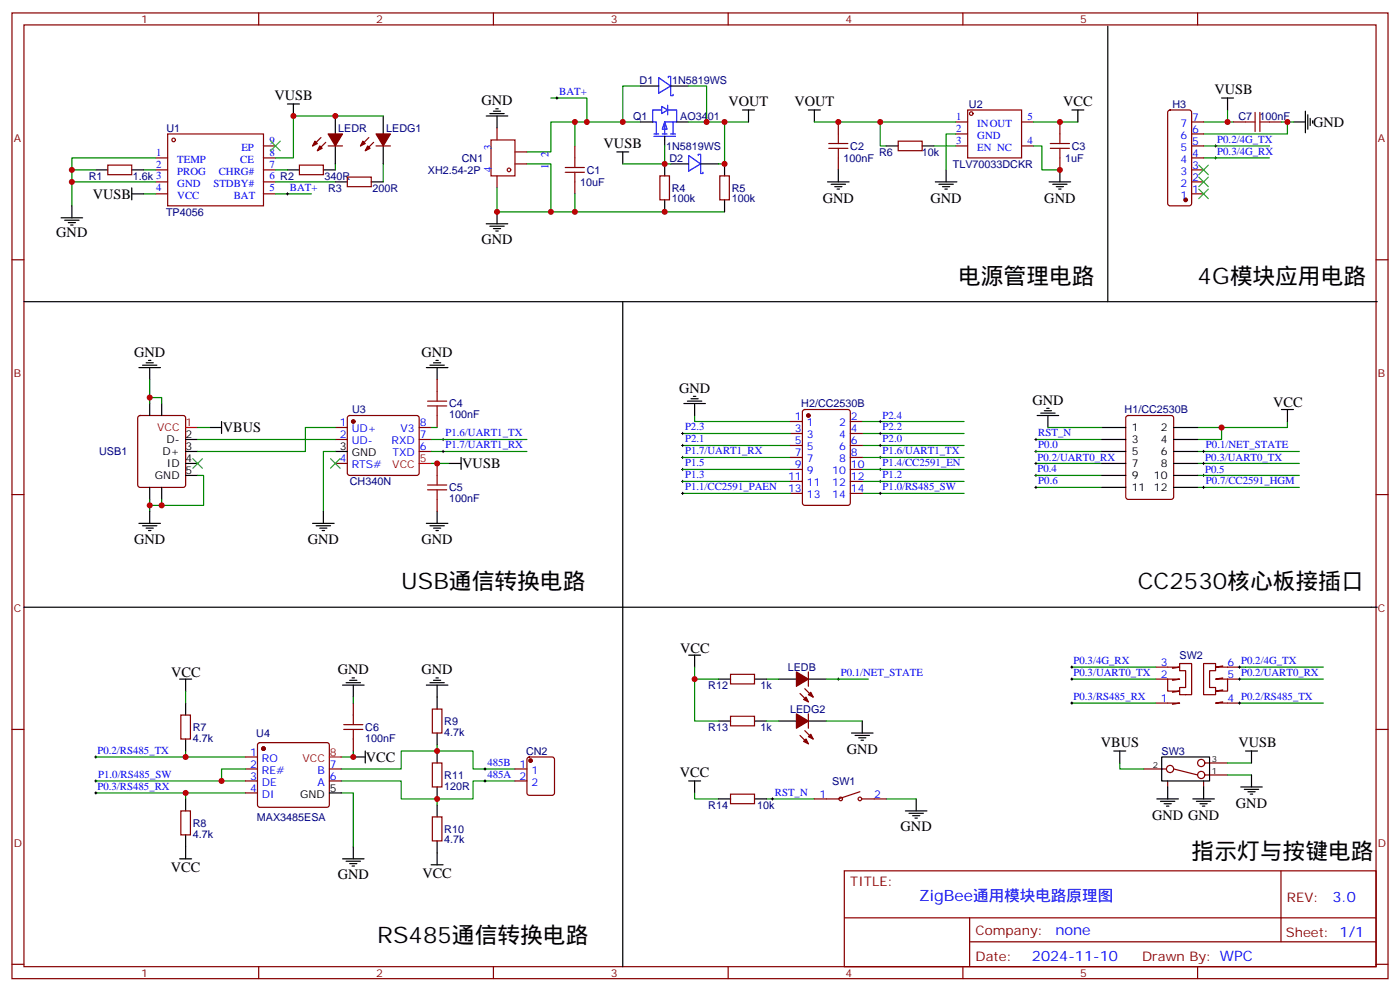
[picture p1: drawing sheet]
<svg xmlns="http://www.w3.org/2000/svg" width="412mm" height="292mm" viewBox="0 0 412 292" stroke-linecap="round" stroke-linejoin="round" font-family="sans-serif">
<g fill="none" stroke="#870000" stroke-width=".35">
<path d="M3.5 3.8h405.4v284.3h-405.4zM7.1 7.3h398.2v277.3h-398.2zM76.2 3.8v3.5M145.3 3.8v3.5M214.5 3.8v3.5M283.6 3.8v3.5M352.8 3.8v3.5M146.4 37.7v3.5M246.9 35.9v3.5M281.5 35.9h3.5M281.5 39.4h3.5M300.9 35.9h3.5"/>
<path d="M312.2 35.9v3.5M344.2 32.6l.5-.2h5.6l.7 .4v27.1l-.2 .5-.5 .2h-5.6l-.5-.2-.2-.5v-26.8zM351 35.9h3.5M351 39.4h3.5M363.4 35.9h3.5M373.9 35.9h3.6M31.7 48.6h7.1v2.8h-7.1zM45.9 57.1h3.5M45.9 53.6h3.5M45.9 50h3.5M45.9 46.5h3.5M77.6 57.1h3.5"/>
<path d="M77.6 53.6h3.5M77.6 50h3.5M77.6 46.5h3.5M77.6 43h3.5M88.2 48.6h7v2.8h-7zM94.5 40.5l-2.4 2.5M96 41.9l-2.5 2.5M96.7 43h4.2M102.3 52.1h7.1v2.9h-7.1zM108.7 40.5l-2.5 2.5M110.1 41.9l-2.5 2.5M110.8 43h4.2"/>
<path d="M146.4 51.8v3.5M151.7 48.3h3.5M151.7 44.7h3.5M169.3 43v3.5M169.3 53.6v3.5M194.4 51.8h2.8v7h-2.8zM212 51.8h2.8v7h-2.8zM246.9 46.5v3.5M264.6 41.6h7v2.8h-7zM281.5 43h3.5M300.9 43h3.5M312.2 46.5v3.5"/>
<path d="M351 57.1h3.5M351 53.6h3.5M351 50h3.5M351 46.5h3.5M351 43h3.5M3.5 76.5h3.6M405.3 76.5h3.6M128.8 111.8v3.5M40.8 122.5l.5-.2h12.7l.6 .5 .1 20-.5 .7h-12.9l-.7-.5v-20zM98.8 125.9h3.5M98.8 129.4h3.5M98.8 136.5h3.5"/>
<path d="M102.5 122.5l.5-.2h19.8l.5 .2 .2 .5v16.3l-.3 .5-.4 .2h-19.8l-.5-.3-.2-.4v-16.3zM123.5 125.9h3.5M123.5 129.4h3.5M123.5 132.9h3.5M128.8 122.3v3.6M128.8 136.5v3.5M232.8 124.1h3.6M232.8 127.6h3.6M232.8 131.2h3.6M232.8 138.2h3.6M232.8 134.7h3.6M236.6 120.8l.5-.2h12.7l.6 .4 .1 27.1-.5 .6-12.9 .1-.7-.5v-27z"/>
<path d="M250.5 124.1h3.5M250.5 127.6h3.5M250.5 131.2h3.5M250.5 138.2h3.5M250.5 134.7h3.5M331.8 122.5l.5-.2h12.7l.7 .5v23.5l-.4 .7h-13l-.6-.4-.1-23.6zM3.5 145.6h3.6M128.8 147v3.6M232.8 145.3h3.6M232.8 141.7h3.6M250.5 145.3h3.5M250.5 141.7h3.5"/>
<path d="M405.3 145.6h3.6M215.2 198.5h7v2.9h-7zM238.1 197.8v4.3M340.4 196.4h7.1l-2.1 .4M340.4 200h3.6M344 200v3.5h3.5l-2.1 .3M344 200h3.5l-2.1 .3M347.5 195.4h3.5v9.1h-3.5v-2.1h1.7v-4.9h-1.7zM354.5 195.4h3.6v2.1h-1.8v4.9h1.8v2.1h-3.6zM360.2 196.1l-2.1 .3h7M360.2 199.6l-2.1 .4h3.5M361.6 200v3.5h-3.5l2.1-.4"/>
<path d="M361.6 200h3.5M3.5 214.8h3.6M53.3 210.5h2.8v7.1h-2.8zM76.1 218.9l.5-.2h19.7l.5 .2 .2 .5v17.6l-.2 .5-.5 .2h-19.7l-.5-.2-.3-.5v-17.6zM104.1 207v3.5M104.1 217.6v3.5M127.4 208.8h2.8v7h-2.8zM215.2 210.9h7v2.8h-7zM235.7 204.2l2.4 2.5M235.7 216.5l2.4 2.5M237.1 202.8l2.4 2.4M237.1 215.1l2.4 2.5"/>
<path d="M238.1 210.2v4.2M340.4 207h7.1l-2.1 .4M360.2 206.7l-2.1 .3h7M405.3 214.8h3.6M53.3 238.8h2.8v7h-2.8zM72.3 222.9h3.5M72.3 226.4h3.5M72.3 229.9h3.5M72.3 233.5h3.5M97 226.4h3.5M97 229.9h3.5M127.4 224.6h2.8v7.1h-2.8z"/>
<path d="M151.7 226.4h3.5M151.7 229.9h3.5M155.5 223.1l.4-.2h6.7l.5 .2 .2 .5v9.9l-.2 .5-.5 .2h-6.7l-.5-.3-.2-.4v-9.9zM215.2 233.8h7v2.8h-7zM253.3 233.1l-6.4 2.1h-7M254 235.2h7.1M336.9 226.4h6.7M344 229.9v1.8M345.7 226.4l7.1 1.8M354.5 229.9v1.8M354.9 228.2h6.7M354.9 224.6h6.7"/>
<path d="M127.4 240.5h2.8v7.1h-2.8zM248.7 256.4h156.6v28.2h-156.6zM377.3 256.4v20.9M248.7 270.2h156.5M285.6 277.3h119.6M285.6 270.2v14.2M3.5 283.9h3.6M76.2 284.6v3.5M145.3 284.6v3.5M214.5 284.6v3.5M283.6 284.6v3.5M352.8 284.6v3.5"/>
<path d="M405.3 283.9h3.6"/>
<circle cx="247.6" cy="235.2" r=".53"/>
<circle cx="253.3" cy="235.2" r=".53"/>
<circle cx="344.7" cy="226.4" r="1.06"/>
<circle cx="353.8" cy="224.6" r="1.06"/>
<circle cx="353.8" cy="228.2" r="1.06"/>
</g>
<g fill="none" stroke="#000" stroke-width=".35">
<path d="M326.3 7.7v81.1M84.7 30.6h3.5M86.4 30.6v3.5M98.8 34.1v5.3M112.9 34.1v5.3M143.2 34.1h6.4M144.3 33.4h4.2M145.3 32.7h2.2M146 32h.8M146.4 34.1v3.6M188.7 35.9h3.6M188.7 25.3h5.3"/>
<path d="M197.6 25.3h5.2M199.3 35.9h3.5M218.7 32.4h3.5M220.5 32.4v3.5M238.1 32.4h3.6M239.9 32.4v3.5M315.7 32.4h3.6M317.5 32.4v3.5M359.8 28.9h3.6M361.6 28.9v3.5M381 35.9h3.5M384.5 32.7v6.4"/>
<path d="M385.2 33.8v4.2M385.9 34.9v2.1M386.6 35.6v.7M28.2 50h3.5M38.8 50h3.5M38.8 57.1h3.5M38.8 55.3v3.5M84.7 50h3.5M95.2 50h3.6M98.8 53.6h3.5M98.8 43v5.3M109.4 53.6h3.5"/>
<path d="M112.9 43v5.3M181.7 44.7h3.5M183.4 44.7v3.6M195.8 40.1v2.9M195.8 48.3v3.5M195.8 58.8v3.6M197.6 48.3h5.2M206.4 48.3h5.3M213.4 48.3v3.5M213.4 58.8v3.6M243.8 53.6h6.3M244.8 54.3h4.3"/>
<path d="M245.9 55h2.1M246.6 55.7h.7M246.9 50v3.6M261.1 43h3.5M271.6 43h3.6M275.5 53.6h6.4M276.6 54.3h4.2M277.6 55h2.2M278.3 55.7h.7M278.7 50v3.6M309 53.6h6.4M310.1 54.3h4.2"/>
<path d="M311.1 55h2.2M311.9 55.7h.7M312.2 50v3.6M18 64.1h6.3M19 64.8h4.3M20.1 65.5h2.1M20.8 66.3h.7M21.2 60.6v3.5M143.2 65.9h6.4M144.3 66.6h4.2M145.3 67.3h2.2M146 68h.8"/>
<path d="M146.4 62.4v3.5M7.1 88.8h398.6M183.4 88.8v195.8M40.9 108.2h6.4M42 107.5h4.2M43 106.8h2.2M43.7 106.1h.7M44.1 108.2v3.6M44.1 118.8v3.5M47.6 118.8v3.5M125.6 108.2h6.3M126.6 107.5h4.3"/>
<path d="M127.7 106.8h2.1M128.4 106.1h.7M128.8 108.2v3.6M201.4 118.8h6.4M202.5 118.1h4.2M203.6 117.4h2.1M204.3 116.7h.7M204.6 118.8v3.5M54.7 129.4h3.5M54.7 132.9h3.5M54.7 136.5h3.5M54.7 140h3.5"/>
<path d="M61.7 125.9h3.6M65.3 124.1v3.5M98.8 132.9h3.5M132.3 136.5h3.5M135.8 134.7v3.5M305.5 122.3h6.4M306.6 121.6h4.2M307.6 120.9h2.1M308.3 120.2h.7M308.7 122.3v3.6M324.6 125.9h7M324.6 129.4h7"/>
<path d="M324.6 132.9h7M324.6 136.5h7M324.6 140h7M345.7 125.9h7.1M345.7 129.4h7.1M345.7 132.9h7.1M345.7 136.5h7.1M345.7 140h7.1M377.5 120.6h3.5M379.2 120.6v3.5M40.9 154.1h6.4M42 154.8h4.2"/>
<path d="M43 155.5h2.2M43.7 156.2h.7M44.1 143.5v3.5M44.1 150.6v3.5M47.6 143.5v3.5M92.1 154.1h6.3M93.1 154.8h4.3M94.2 155.5h2.1M94.9 156.2h.7M95.2 150.6v3.5M125.6 154.1h6.3M126.6 154.8h4.3"/>
<path d="M127.7 155.5h2.1M128.4 156.2h.7M128.8 150.6v3.5M324.6 143.5h7M345.7 143.5h7.1M7.1 178.8h398.6M52.9 200h3.5M54.7 200v3.5M103.7 199.6h.7M128.4 199.6h.7M202.8 192.9h3.6M204.6 192.9v3.5"/>
<path d="M211.7 200h3.5M222.2 200h3.6M229.3 200h5.3M238.1 200h5.3M54.7 207v3.5M54.7 217.6v3.5M100.9 201.7h6.3M102 201h4.2M103 200.3h2.1M104.1 201.7v3.5M125.6 201.7h6.3M126.6 201h4.3"/>
<path d="M127.7 200.3h2.1M128.8 201.7v7.1M128.8 215.8v3.6M211.7 212.3h3.5M222.2 212.3h3.6M229.3 212.3h5.3M238.1 212.3h5.3M250.8 215.8h6.4M251.9 216.5h4.2M252.9 217.2h2.2M253.6 217.9h.8M254 212.3v3.5"/>
<path d="M54.7 235.2v3.6M97 233.5h3.5M104.1 222.9h3.5M107.6 221.1v3.5M128.8 221.1v3.5M128.8 231.7v3.5M128.8 237v3.5M202.8 229.9h3.6M204.6 229.9v3.6M211.7 235.2h3.5M222.2 235.2h3.6M266.7 238.8h6.3"/>
<path d="M267.8 239.5h4.2M269.9 235.2v3.6M328.1 221.1h3.5M329.8 221.1v3.5M340.8 235.2h6.3M341.8 235.9h4.3M342.2 222.9h14.1v7h-14.1zM342.9 236.6h2.1M343.6 237.3h.7M344 231.7v3.5M351.4 235.2h6.3M352.4 235.9h4.3"/>
<path d="M353.5 236.6h2.1M354.2 237.3h.7M354.5 231.7v3.5M365.5 231.7h6.3M366.5 232.4h4.3M366.9 221.1h3.5M367.6 233.1h2.1M368.3 233.8h.7M368.7 221.1v3.5M368.7 228.2v3.5M52.9 252.9h3.5M54.7 245.8v7.1"/>
<path d="M100.9 252.9h6.3M102 253.6h4.2M103 254.3h2.1M103.7 255h.7M104.1 249.3v3.6M127 254.6h3.5M128.8 247.6v7M268.8 240.2h2.1M269.5 240.9h.7"/>
</g>
<g fill="none" stroke="#008700" stroke-width=".35">
<path d="M112.9 34.1h-26.5v12.4h-5.3M162.3 28.9h10.6v7M169.3 35.9v7.1M188.7 35.9h-26.4v8.8h-7.1M188.7 25.3h-5.3v10.6M202.8 25.3h5.3v10.6M202.8 35.9h17.7M213.4 35.9v12.4h-1.7M239.9 35.9h41.6M259.3 35.9v7.1h1.8M281.5 39.4h-2.8v10.6M304.4 35.9h13.1"/>
<path d="M354.5 35.9h8.9M361.6 32.4v3.5M377.5 35.9h3.5M379.2 35.9v3.5h-24.7M21.2 53.6h24.7M21.2 50h7M42.3 50h3.6M42.3 57.1h3.6M45.9 46.5h-24.7v14.1M81.1 53.6h17.7M81.1 50h3.6M81.1 57.1h10.6"/>
<path d="M98.8 48.3v1.7M112.9 48.3v5.3M146.4 55.3v7.1h15.9M155.2 48.3h7.1v14.1h51.1M169.3 57.1v5.3M183.4 48.3h14.2M195.8 43v5.3M275.2 43h6.3M304.4 43h2.5v7h5.3M354.5 43h19.4M354.5 46.5h19.4M44.1 117.1h3.5v1.7"/>
<path d="M44.1 111.8v7M58.2 140h1.8v8.8h-12.4M58.2 129.4h40.6M58.2 125.9h3.5M98.8 125.9h-8.8v7h-31.8M98.8 132.9h-3.6v17.7M127 136.5h5.3M127 132.9h28.2M127 129.4h28.2M127 125.9h1.8M201.1 131.2h31.7M201.1 134.7h31.7"/>
<path d="M201.1 138.2h31.7M201.1 127.6h31.7M204.6 122.3v1.8h28.2M254 131.2h30M254 134.7h30M254 138.2h30M254 127.6h30M254 124.1h30M305.2 140h19.4M305.2 136.5h19.4M305.2 132.9h19.4M305.2 129.4h19.4"/>
<path d="M308.7 125.9h15.9M352.8 140h30M352.8 136.5h30M352.8 132.9h30M359.8 125.9v3.5h-7M379.2 124.1v1.8h-26.4M44.1 147v3.6M47.6 147v1.8h-3.5M201.1 141.7h31.7M201.1 145.3h31.7M254 141.7h30M254 145.3h30"/>
<path d="M305.2 143.5h19.4M352.8 143.5h30M204.6 196.4v15.9h7.1M204.6 200h7.1M225.8 200h3.5M243.4 200h12.4M315.7 200h24.7M315.7 196.4h24.7M365.1 200h24.7M365.1 196.4h24.7M54.7 203.5v3.5M104.1 205.2v1.8"/>
<path d="M128.8 219.4v1.7M225.8 212.3h3.5M243.4 212.3h10.6M315.7 207h24.7M365.1 207h24.7M28.2 233.5h26.5M28.2 229.9h44.1M54.7 221.1v1.8h-26.5M54.7 222.9h17.6M72.3 233.5h-17.6v1.7M72.3 226.4h-7v3.5M100.5 229.9h17.7v5.3h21.1v-5.3h12.4"/>
<path d="M100.5 226.4h17.7v-5.3h21.1v5.3h12.4M100.5 233.5h3.6v15.8M104.1 221.1v1.8h-3.6M128.8 235.2v1.8M204.6 233.5v1.7h7.1M225.8 235.2h14.1M261.1 235.2h8.8M329.8 224.6v1.8h7.1M361.6 228.2h7.1M361.6 224.6h7.1"/>
</g>
<g fill="none" stroke="#000" stroke-width=".29">
<path d="M163.7 28.9h.7M164 28.5v.7M84.3 57.1h.7M84.7 56.7v.7M357.7 43h.7M357.7 46.5h.7M358.1 42.6v.7M358.1 46.1v.7M130.2 132.9h.7M130.2 129.4h.7M130.5 129v.8M130.5 132.6v.7"/>
<path d="M200.7 138.2h.7M200.7 134.7h.7M200.7 131.2h.7M200.7 127.6h.7M201.1 127.3v.7M201.1 130.8v.7M201.1 134.3v.7M201.1 137.9v.7M258.9 138.2h.7M258.9 134.7h.7M258.9 131.2h.7M258.9 127.6h.7"/>
<path d="M258.9 124.1h.7M259.3 123.8v.7M259.3 127.3v.7M259.3 130.8v.7M259.3 134.3v.7M259.3 137.9v.7M304.8 132.9h.7M304.8 140h.7M304.8 129.4h.7M304.8 136.5h.7M305.2 129v.8M305.2 132.6v.7"/>
<path d="M305.2 136.1v.7M305.2 139.6v.7M354.2 132.9h.7M354.2 140h.7M354.2 136.5h.7M354.5 132.6v.7M354.5 136.1v.7M354.5 139.6v.7M200.7 141.7h.7M200.7 145.3h.7M201.1 141.4v.7M201.1 144.9v.7"/>
<path d="M258.9 141.7h.7M258.9 145.3h.7M259.3 141.4v.7M259.3 144.9v.7M304.8 143.5h.7M305.2 143.2v.7M354.2 143.5h.7M354.5 143.2v.7M246.6 200h.7M246.9 199.6v.7M315.4 200h.7M315.4 196.4h.7"/>
<path d="M315.7 196.1v.7M315.7 199.6v.7M364.8 200h.7M364.8 196.4h.7M365.1 196.1v.7M365.1 199.6v.7M315.4 207h.7M315.7 206.7v.7M364.8 207h.7M365.1 206.7v.7M27.9 229.9h.7M27.9 222.9h.7"/>
<path d="M27.9 233.5h.7M28.2 222.5v.7M28.2 229.6v.7M28.2 233.1v.7M142.5 229.9h.7M142.5 226.4h.7M142.9 226.1v.7M142.9 229.6v.7M227.2 235.2h.7M227.5 234.9v.7"/>
</g>
<g fill="#870000" stroke="#870000" stroke-width=".35">
<path d="M96.7 39.4h4.2l-2.1 3.6z"/>
<path d="M94.2 43l.7 .7-1.4 .7z"/>
<path d="M92.8 41.6l.7 .7-1.4 .7z"/>
<path d="M110.8 39.4h4.2l-2.1 3.6z"/>
<path d="M108.3 43l.7 .7-1.4 .7z"/>
<path d="M106.9 41.6l.7 .7-1.4 .7z"/>
<path d="M234.6 197.8l3.5 2.2-3.5 2.1z"/>
<path d="M238.1 204.5l.7-.7 .7 1.4z"/>
<path d="M236.7 206l.7-.8 .7 1.5z"/>
<path d="M234.6 210.2l3.5 2.1-3.5 2.1z"/>
<path d="M238.8 216.2l.7 1.4-1.4-.7z"/>
<path d="M237.4 217.6l.7 1.4-1.4-.7z"/>
<circle cx="77.6" cy="220.4" r=".53"/>
<circle cx="238.1" cy="122.3" r=".53"/>
<circle cx="104.1" cy="124.1" r=".53"/>
<circle cx="156.3" cy="223.9" r=".53"/>
<circle cx="349.2" cy="58.8" r=".53"/>
</g>
<path d="M54.7 125.9h3.5M123.5 136.5h3.5M97 222.9h3.5" fill="none" stroke="#f00" stroke-width=".35"/>
<path d="M79.7 41.6l2.8 2.8M82.5 41.6l-2.8 2.8M353.1 55.7l2.9 2.8M353.1 48.6l2.9 2.8M353.1 52.1l2.9 2.9M356 55.7l-2.9 2.8M356 48.6l-2.9 2.8M356 52.1l-2.9 2.9M56.8 135l2.8 2.9M59.6 135l-2.8 2.9M97.4 135l2.8 2.9M100.2 135l-2.8 2.9" fill="none" stroke="#3c3" stroke-width=".35"/>
<g fill="none" stroke="#a10000" stroke-width=".35">
<path d="M49.4 39.4h28.2v21.2h-28.2zM246.9 39.4v2.9M285 32.4h15.9v14.1h-15.9zM312.2 39.4v2.9M366.9 35.9h2.8M369.7 33.1v5.6M371.1 35.9h2.8M371.1 33.1v5.6M144.6 41.2h7.1v10.6h-7.1zM166.5 50.7h5.7M166.5 49.3h5.7M169.3 46.5v2.8"/>
<path d="M169.3 50.7v2.9M244.1 43.7h5.7M244.1 42.3h5.7M246.9 43.7v2.8M309.4 43.7h5.6M309.4 42.3h5.6M312.2 43.7v2.8M125.9 119.5h5.7M125.9 118.1h5.7M128.8 115.3v2.8M128.8 119.5v2.8M128.8 140v2.8"/>
<path d="M125.9 144.2h5.7M125.9 142.8h5.7M128.8 144.2v2.8M101.2 214.8h5.7M101.2 213.4h5.7M104.1 210.5v2.9M104.1 214.8v2.8"/>
<circle cx="286.1" cy="33.4" r=".53"/>
<circle cx="51.2" cy="41.2" r=".53"/>
<circle cx="149.9" cy="50" r=".53"/>
</g>
<g fill="none" stroke="#00f" stroke-width=".35">
<path d="M192.6 39.4h1.4M194 22.9l3.6 2.4-3.6 2.1zM194.7 32.4h-2.4v3.5h1v3.5M194.9 31.3l1.8 1.1-1.8 1zM195.1 39.4h1.4M195.8 35.9l.7 2.1h-1.4zM196.7 31v2.8M196.8 32.4h2.5v3.5h-3.5v3.5M196.8 22.9v-.4h.8v5.7h.7v-.4M197.6 39.4h1.4M198.3 35.9v3.5M192.6 40.1h6.4"/>
<path d="M202.8 45.8l3.6 2.5-3.6 2.1zM205.7 45.8v-.4h.7v5.7h.7v-.4"/>
</g>
<g fill="#c00">
<circle cx="104.1" cy="222.9" r=".88"/>
<circle cx="54.7" cy="233.5" r=".88"/>
<circle cx="65.3" cy="229.9" r=".88"/>
<circle cx="54.7" cy="222.9" r=".88"/>
<circle cx="359.8" cy="125.9" r=".88"/>
<circle cx="44.1" cy="117.1" r=".88"/>
<circle cx="44.1" cy="148.8" r=".88"/>
<circle cx="47.6" cy="148.8" r=".88"/>
<circle cx="128.8" cy="136.5" r=".88"/>
<circle cx="128.8" cy="221.1" r=".88"/>
<circle cx="128.8" cy="235.2" r=".88"/>
<circle cx="361.6" cy="35.9" r=".88"/>
<circle cx="379.2" cy="35.9" r=".88"/>
<circle cx="21.2" cy="53.6" r=".88"/>
<circle cx="21.2" cy="50" r=".88"/>
<circle cx="98.8" cy="34.1" r=".88"/>
<circle cx="86.4" cy="34.1" r=".88"/>
<circle cx="169.3" cy="35.9" r=".88"/>
<circle cx="183.4" cy="35.9" r=".88"/>
<circle cx="195.8" cy="48.3" r=".88"/>
<circle cx="208.1" cy="35.9" r=".88"/>
<circle cx="195.8" cy="62.4" r=".88"/>
<circle cx="213.4" cy="35.9" r=".88"/>
<circle cx="213.4" cy="48.3" r=".88"/>
<circle cx="169.3" cy="62.4" r=".88"/>
<circle cx="162.3" cy="62.4" r=".88"/>
<circle cx="146.4" cy="62.4" r=".88"/>
<circle cx="172.9" cy="35.9" r=".88"/>
<circle cx="259.3" cy="35.9" r=".88"/>
<circle cx="246.9" cy="35.9" r=".88"/>
<circle cx="312.2" cy="50" r=".88"/>
<circle cx="312.2" cy="35.9" r=".88"/>
<circle cx="204.6" cy="200" r=".88"/>
</g>
<g font-size="6.7">
<text x="282.2" y="83.5">电源管理电路</text>
<text x="352.8" y="83.5">4G模块应用电路</text>
<text x="118.2" y="173.5">USB通信转换电路</text>
<text x="335.1" y="173.5">CC2530核心板接插口</text>
<text x="351" y="252.9">指示灯与按键电路</text>
<text x="111.1" y="277.6">RS485通信转换电路</text>
</g>
<text font-size="4.6" fill="#00f" x="270.8" y="265.4">ZigBee通用模块电路原理图</text>
<g font-size="4.2">
<text x="80.9" y="29.6">VUSB</text>
<text x="357.8" y="27.8">VUSB</text>
<text x="141.8" y="31">GND</text>
<text x="214.6" y="31.3">VOUT</text>
<text x="234" y="31.3">VOUT</text>
<text x="313.2" y="31.2">VCC</text>
<text x="386.8" y="37.3">GND</text>
<text x="177.8" y="43.6">VUSB</text>
<text x="27.3" y="58.5">VUSB</text>
<text x="242.4" y="59.6">GND</text>
<text x="274.1" y="59.6">GND</text>
<text x="307.6" y="59.6">GND</text>
<text x="16.6" y="69.8">GND</text>
<text x="141.8" y="71.9">GND</text>
<text x="39.5" y="105">GND</text>
<text x="124.2" y="105">GND</text>
<text x="200" y="115.6">GND</text>
<text x="304.1" y="119.1">GND</text>
<text x="375" y="119.9">VCC</text>
<text x="65.6" y="127.3">VBUS</text>
<text x="136.2" y="137.9">VUSB</text>
<text x="39.5" y="160.2">GND</text>
<text x="90.7" y="160.2">GND</text>
<text x="124.2" y="160.2">GND</text>
<text x="200.4" y="192.2">VCC</text>
<text x="50.4" y="199.2">VCC</text>
<text x="99.5" y="198.5">GND</text>
<text x="124.2" y="198.5">GND</text>
<text x="249.4" y="221.9">GND</text>
<text x="324.3" y="220.1">VBUS</text>
<text x="364.8" y="220.1">VUSB</text>
<text x="107.8" y="224.3">VCC</text>
<text x="200.3" y="228.8">VCC</text>
<text x="364.1" y="237.8">GND</text>
<text x="265.3" y="244.8">GND</text>
<text x="339.4" y="241.3">GND GND</text>
<text x="50.3" y="256.8">VCC</text>
<text x="99.5" y="258.9">GND</text>
<text x="124.4" y="258.6">VCC</text>
</g>
<g font-size="4.2" fill="#00f">
<text x="392.5" y="265.7">3.0</text>
<text x="310.9" y="275.2">none</text>
<text x="304" y="283">2024-11-10</text>
</g>
<g font-size="3.9" fill="#800">
<text x="250.5" y="261">TITLE:</text>
<text x="379.1" y="265.7">REV:</text>
<text x="287.4" y="275.2">Company:</text>
<text x="378.7" y="275.8">Sheet: 1/1</text>
<text x="287.4" y="282.9">Date:</text>
<text x="336.4" y="282.9">Drawn By: WPC</text>
</g>
<g font-size="3.2" fill="#800">
<text x="41.6" y="6.8">1</text>
<text x="110.8" y="6.8">2</text>
<text x="179.9" y="6.8">3</text>
<text x="249.1" y="6.8">4</text>
<text x="318.2" y="6.8">5</text>
<text x="4.1" y="41.9">A</text>
<text x="405.9" y="41.9">A</text>
<text x="4.1" y="111.1">B</text>
<text x="405.9" y="111.1">B</text>
<text x="4.1" y="180.2">C</text>
<text x="405.9" y="180.2">C</text>
<text x="4.1" y="249.3">D</text>
<text x="405.9" y="249.3">D</text>
<text x="41.6" y="287.6">1</text>
<text x="110.8" y="287.6">2</text>
<text x="179.9" y="287.6">3</text>
<text x="249.1" y="287.6">4</text>
<text x="318.2" y="287.6">5</text>
</g>
<g font-size="3.2" fill="#00f">
<text x="164.7" y="28">BAT+</text>
<text x="281.7" y="35.2">1</text>
<text x="302.7" y="35.2">5</text>
<text x="351.2" y="35.6">7</text>
<text x="281.7" y="38.7">2</text>
<text x="287.9" y="37.5">INOUT</text>
<text x="287.9" y="41">GND</text>
<text x="347.7" y="40.9">6</text>
<text x="347.7" y="37.3">7</text>
<text x="351.2" y="39.1">6</text>
<text x="46" y="45.8">1</text>
<text x="71.1" y="44.6">EP</text>
<text x="79.4" y="45.8">8</text>
<text x="79.4" y="42.3">9</text>
<text x="144.8" y="44" transform="rotate(-90 144.8 44)">3</text>
<text x="161.6" y="46.3" transform="rotate(-90 161.6 46.3)">2</text>
<text x="281.7" y="42.3">3</text>
<text x="287.9" y="44.6">EN NC</text>
<text x="302.7" y="42.3">4</text>
<text x="347.7" y="47.9">4</text>
<text x="347.7" y="44.4">5</text>
<text x="351.2" y="46.1">4</text>
<text x="351.2" y="42.6">5</text>
<text x="358.6" y="42.1">P0.2/4G_TX</text>
<text x="358.6" y="45.6">P0.3/4G_RX</text>
<text x="46" y="49.3">2</text>
<text x="52.2" y="48.1">TEMP</text>
<text x="52.2" y="51.6">PROG</text>
<text x="64.4" y="51.6">CHRG#</text>
<text x="70.8" y="48.1">CE</text>
<text x="79.4" y="52.8">6 R2</text>
<text x="79.4" y="49.3">7</text>
<text x="144.8" y="50.6" transform="rotate(-90 144.8 50.6)">4</text>
<text x="161.6" y="49.8" transform="rotate(-90 161.6 49.8)">1</text>
<text x="347.7" y="51.4">3</text>
<text x="351.2" y="53.2">2</text>
<text x="351.2" y="49.7">3</text>
<text x="46" y="56.4">4</text>
<text x="52.2" y="55.1">GND</text>
<text x="52.2" y="58.7">VCC</text>
<text x="62.9" y="55.1">STDBY#</text>
<text x="68.9" y="58.7">BAT</text>
<text x="79.4" y="56.4">5</text>
<text x="85.4" y="56.2">BAT+</text>
<text x="347.7" y="58.5">1</text>
<text x="347.7" y="55">2</text>
<text x="351.2" y="56.7">1</text>
<text x="100.1" y="125.5">1</text>
<text x="123.6" y="125.5">8</text>
<text x="234.2" y="123.8">1</text>
<text x="237.7" y="125.5">1</text>
<text x="247.1" y="125.5">2</text>
<text x="250.6" y="123.8">2</text>
<text x="260" y="123.2">P2.4</text>
<text x="100.1" y="129">2</text>
<text x="103.6" y="127.3">UD+</text>
<text x="103.6" y="130.8">UD-</text>
<text x="115.3" y="130.8">RXD</text>
<text x="118" y="127.3">V3</text>
<text x="123.6" y="129">7</text>
<text x="131.2" y="128.5">P1.6/UART1_TX</text>
<text x="201.8" y="126.7">P2.3</text>
<text x="201.8" y="130.3">P2.1</text>
<text x="234.2" y="127.3">3</text>
<text x="234.2" y="130.8">5</text>
<text x="237.7" y="129">3</text>
<text x="247.1" y="129">4</text>
<text x="250.6" y="130.8">6</text>
<text x="250.6" y="127.3">4</text>
<text x="260" y="126.7">P2.2</text>
<text x="260" y="130.3">P2.0</text>
<text x="305.9" y="128.5">RST_N</text>
<text x="100.1" y="136.1">4</text>
<text x="103.6" y="137.9">RTS#</text>
<text x="115.6" y="134.3">TXD</text>
<text x="123.6" y="132.6">6</text>
<text x="131.2" y="132">P1.7/UART1_RX</text>
<text x="201.8" y="137.3">P1.5</text>
<text x="201.8" y="133.8">P1.7/UART1_RX</text>
<text x="234.2" y="134.3">7</text>
<text x="234.2" y="137.9">9</text>
<text x="237.7" y="132.6">5</text>
<text x="237.7" y="136.1">7</text>
<text x="247.1" y="136.1">8</text>
<text x="247.1" y="132.6">6</text>
<text x="250.6" y="137.9">10</text>
<text x="250.6" y="134.3">8</text>
<text x="260" y="137.3">P1.4/CC2591_EN</text>
<text x="260" y="133.8">P1.6/UART1_TX</text>
<text x="305.7" y="135.6">P0.2/UART0_RX</text>
<text x="305.9" y="132">P0.0</text>
<text x="355" y="135.7">P0.3/UART0_TX</text>
<text x="355.2" y="132">P0.1/NET_STATE</text>
<text x="201.8" y="140.9">P1.3</text>
<text x="232.2" y="141.4">11</text>
<text x="237.7" y="139.6">9</text>
<text x="237.7" y="143.2">11</text>
<text x="245.1" y="143.2">12</text>
<text x="245.1" y="139.6">10</text>
<text x="250.6" y="141.4">12</text>
<text x="260" y="140.9">P1.2</text>
<text x="305.6" y="139.1">P0.4</text>
<text x="305.9" y="142.6">P0.6</text>
<text x="355" y="139.2">P0.5</text>
<text x="355.2" y="142.6">P0.7/CC2591_HGM</text>
<text x="201.8" y="144.4">P1.1/CC2591_PAEN</text>
<text x="232.2" y="144.9">13</text>
<text x="237.7" y="146.7">13</text>
<text x="245.1" y="146.7">14</text>
<text x="250.6" y="144.9">14</text>
<text x="260" y="144.4">P1.0/RS485_SW</text>
<text x="316.2" y="195.6">P0.3/4G_RX</text>
<text x="341.9" y="196.1">3</text>
<text x="361.6" y="196.1">6 P0.2/4G_TX</text>
<text x="247.6" y="199.1">P0.1/NET_STATE</text>
<text x="316.2" y="199.2">P0.3/UART0_TX</text>
<text x="341.9" y="199.6">2</text>
<text x="361.6" y="199.6">5 P0.2/UART0_RX</text>
<text x="316.2" y="206.2">P0.3/RS485_RX</text>
<text x="341.9" y="206.7">1</text>
<text x="361.6" y="206.7">4 P0.2/RS485_TX</text>
<text x="28.7" y="222.1">P0.2/RS485_TX</text>
<text x="73.7" y="222.5">1</text>
<text x="73.7" y="226.1">2</text>
<text x="77.2" y="224.3">RO</text>
<text x="77.2" y="227.8">RE#</text>
<text x="93.5" y="227.8">B</text>
<text x="97.2" y="226.1">7</text>
<text x="143.6" y="225.5">485B</text>
<text x="153" y="226.1">1</text>
<text x="156.5" y="227.8">1</text>
<text x="28.7" y="232.7">P0.3/RS485_RX</text>
<text x="28.9" y="229.1">P1.0/RS485_SW</text>
<text x="73.7" y="229.6">3</text>
<text x="73.7" y="233.1">4</text>
<text x="77.2" y="231.4">DE</text>
<text x="93.5" y="231.4">A</text>
<text x="97.2" y="229.6">6</text>
<text x="143.6" y="229.1">485A</text>
<text x="153" y="229.6">2</text>
<text x="156.5" y="231.4">2</text>
<text x="77.2" y="234.9">DI</text>
<text x="228.2" y="234.4">RST_N</text>
<text x="241.4" y="234.9">1</text>
<text x="257.5" y="234.9">2</text>
</g>
<g font-size="3.2" fill="#000080">
<text x="188.4" y="24.7">D1</text>
<text x="198" y="24.7">1N5819WS</text>
<text x="186.5" y="35.3">Q1</text>
<text x="200.4" y="35.3">AO3401</text>
<text x="285.4" y="31.8">U2</text>
<text x="345.4" y="31.8">H3</text>
<text x="364.8" y="35.3">C7</text>
<text x="371" y="35.3">100nF</text>
<text x="49.1" y="38.8">U1</text>
<text x="99.7" y="38.8">LEDR</text>
<text x="113.8" y="38.8">LEDG1</text>
<text x="136.1" y="47.6">CN1</text>
<text x="196.2" y="44.1">1N5819WS</text>
<text x="197.2" y="47.6">D2</text>
<text x="248.5" y="47.6">100nF</text>
<text x="250.5" y="44.1">C2</text>
<text x="258.9" y="45.9">R6</text>
<text x="271.6" y="45.8">10k</text>
<text x="313.7" y="47.6">1uF</text>
<text x="315.7" y="44.1">C3</text>
<text x="26.1" y="52.9">R1</text>
<text x="39.2" y="52.9">1.6k 3</text>
<text x="95.6" y="52.9">340R</text>
<text x="126" y="51.2">XH2.54-2P</text>
<text x="172.9" y="51.2">C1</text>
<text x="280.7" y="49.4">TLV70033DCKR</text>
<text x="96.7" y="56.5">R3</text>
<text x="109.7" y="56.5">200R</text>
<text x="170.9" y="54.7">10uF</text>
<text x="197.9" y="59.6">100k</text>
<text x="197.9" y="56.5">R4</text>
<text x="215.5" y="59.6">100k</text>
<text x="215.5" y="56.5">R5</text>
<text x="48.9" y="63.5">TP4056</text>
<text x="132.3" y="120">C4</text>
<text x="236" y="119.9">H2/CC2530B</text>
<text x="103.7" y="121.7">U3</text>
<text x="132.3" y="123.1">100nF</text>
<text x="331.3" y="121.7">H1/CC2530B</text>
<text x="29.2" y="134.1">USB1</text>
<text x="103" y="142.9">CH340N</text>
<text x="132.3" y="147.8">100nF</text>
<text x="132.3" y="144.7">C5</text>
<text x="232.1" y="197.6">LEDB</text>
<text x="347.4" y="194">SW2</text>
<text x="208.6" y="202.8">R12</text>
<text x="224" y="202.8">1k</text>
<text x="232.7" y="209.9">LEDG2</text>
<text x="56.8" y="215.2">R7</text>
<text x="107.6" y="215.2">C6</text>
<text x="130.9" y="213.5">R9</text>
<text x="208.6" y="215.2">R13</text>
<text x="224" y="215.2">1k</text>
<text x="56.8" y="218.4">4.7k</text>
<text x="75.5" y="217">U4</text>
<text x="107.6" y="218.4">100nF</text>
<text x="130.9" y="216.6">4.7k</text>
<text x="155" y="222.3">CN2</text>
<text x="342.2" y="222.3">SW3</text>
<text x="130.9" y="232.5">120R</text>
<text x="130.9" y="229.3">R11</text>
<text x="245.1" y="231.1">SW1</text>
<text x="208.6" y="238.1">R14</text>
<text x="223.1" y="238.1">10k</text>
<text x="56.8" y="243.5">R8</text>
<text x="75.7" y="241.7">MAX3485ESA</text>
<text x="130.9" y="245.2">R10</text>
<text x="56.8" y="246.6">4.7k</text>
<text x="130.9" y="248.4">4.7k</text>
</g>
<g font-size="3.2" fill="#f00">
<text x="54.7" y="125.5">1</text>
<text x="46.3" y="126.9">VCC</text>
<text x="115.6" y="137.9">VCC</text>
<text x="123.6" y="136.1">5</text>
<text x="89.1" y="224.3">VCC</text>
<text x="97.2" y="222.5">8</text>
</g>
<g font-size="3.2">
<text x="49" y="130.5">D-</text>
<text x="54.7" y="129">2</text>
<text x="333.4" y="126.9">1</text>
<text x="333.4" y="130.5">3</text>
<text x="341.9" y="126.9">2</text>
<text x="341.9" y="130.5">4</text>
<text x="47.9" y="134">D+</text>
<text x="49.1" y="137.5">ID</text>
<text x="54.7" y="132.6">3</text>
<text x="54.7" y="136.1">4</text>
<text x="100.1" y="132.6">3</text>
<text x="103.6" y="134.3">GND</text>
<text x="333.4" y="134">5</text>
<text x="333.4" y="137.5">7</text>
<text x="341.9" y="134">6</text>
<text x="341.9" y="137.5">8</text>
<text x="45.6" y="141">GND</text>
<text x="54.7" y="139.6">5</text>
<text x="333.4" y="141">9</text>
<text x="339.9" y="141">10</text>
<text x="333.4" y="144.6">11</text>
<text x="339.9" y="144.6">12</text>
<text x="97.2" y="233.1">5</text>
<text x="88.4" y="234.9">GND</text>
</g>
<g font-size="2.5">
<text x="339.6" y="226.1">2</text>
<text x="357" y="227.8">1</text>
<text x="357" y="224.3">3</text>
</g>
</svg>
